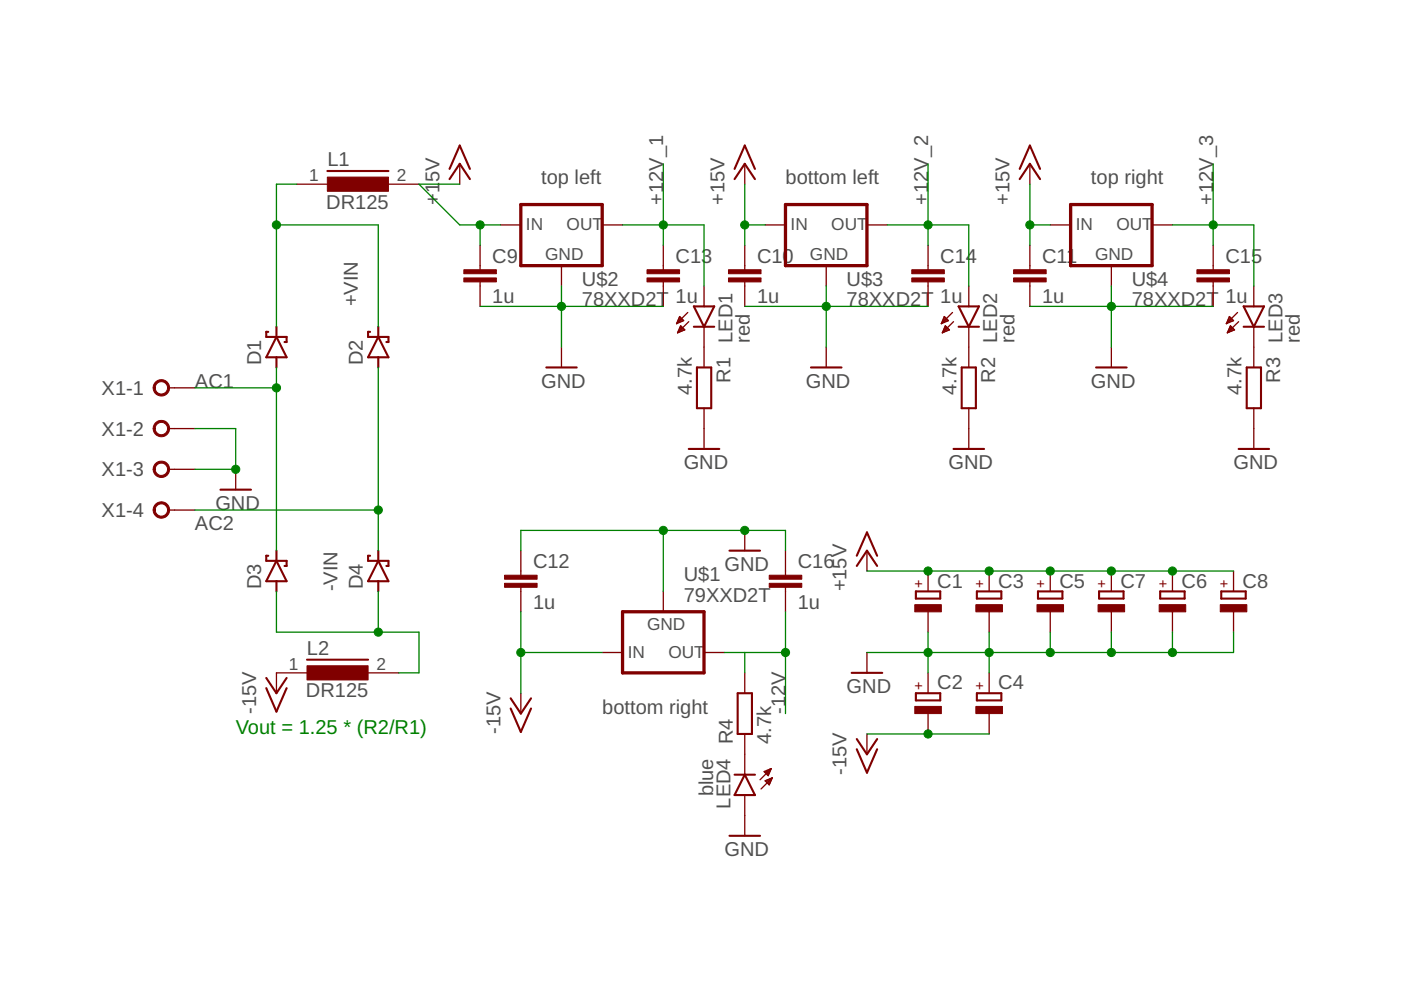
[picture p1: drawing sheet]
<svg xmlns="http://www.w3.org/2000/svg" width="297mm" height="210mm" viewBox="0 0 297 210" stroke-linecap="round" stroke-linejoin="round" font-family="sans-serif">
<g fill="none" stroke="#800000" stroke-width=".44">
<path d="M69.4 36.3h13M95.3 38l2.2-3.3 2.1 3.3M95.3 35.8l2.2-4.9 2.1 4.9M155.7 38l2.2-3.3 2.2 3.3M155.7 35.8l2.2-4.9 2.2 4.9M216.2 38l2.2-3.3 2.1 3.3M216.2 35.8l2.2-4.9 2.1 4.9M56.9 70.4h-.4v1h4.3v1.1h-.5M58.6 71.4l2.2 4.4h-4.3zM58.6 69.3v2.1M58.6 75.8v2.1M78.5 70.4h-.5v1h4.4v1.1h-.5"/>
<path d="M80.2 71.4l2.2 4.4h-4.4zM80.2 69.3v2.1M80.2 75.8v2.1M115.8 77.9h6.5M147.1 65h4.3l-2.1 4.3zM147.1 69.3h4.3M147.8 77.9h3v8.7h-3zM171.9 77.9h6.5M203.2 69.3h4.4M203.2 65h4.4l-2.2 4.3zM203.9 77.9h3v8.7h-3zM232.4 77.9h6.5"/>
<path d="M263.7 69.3h4.3M263.7 65h4.3l-2.2 4.3zM264.3 77.9h3.1v8.7h-3.1zM146 95.2h6.5M202.2 95.2h6.4M262.6 95.2h6.5M46.7 103.8h6.5M56.9 117.8h-.4v1.1h4.3v1.1h-.5M58.6 116.8v2.1M58.6 118.9l2.2 4.3h-4.3zM78.5 117.8h-.5v1.1h4.4v1.1h-.5M80.2 116.8v2.1"/>
<path d="M80.2 118.9l2.2 4.3h-4.4zM154.7 116.8h6.4M181.7 120l2.1-3.2 2.2 3.2M181.7 117.8l2.1-4.9 2.2 4.9M58.6 123.2v2.2M65.1 139.9h12.9M80.2 123.2v2.2M194.2 125.4h5.1v1.5h-5.1zM207.1 125.4h5.2v1.5h-5.2zM220.1 125.4h5.2v1.5h-5.2zM233 125.4h5.2v1.5h-5.2zM246 125.4h5.2v1.5h-5.2z"/>
<path d="M258.9 125.4h5.2v1.5h-5.2zM56.5 143.7l2.1 3.3 2.2-3.3M56.5 145.9l2.1 5 2.2-5M108.3 148.1l2.1 3.2 2.2-3.2M108.3 150.2l2.1 5 2.2-5M156.4 147h3v8.6h-3zM180.6 142.7h6.4M181.7 156.7l2.1 3.2 2.2-3.2M181.7 158.9l2.1 4.9 2.2-4.9M194.2 147h5.1v1.5h-5.1zM207.1 147h5.2v1.5h-5.2zM154.7 177.2h6.4"/>
<path d="M155.7 164.3h4.4M157.9 164.3l2.2 4.3h-4.4z"/>
</g>
<g fill="none" stroke="#800000" stroke-width=".28">
<path d="M62.9 39.1h8.7M80.2 39.1h8.6M97.5 34.7v4.4M157.9 34.7v4.4M218.4 34.7v4.4M101.8 52v5.2M101.8 59.8v5.2M106.1 47.7h4.3M119 56.3v4.3M127.7 47.7h4.3M140.6 52v5.2M140.6 59.8v5.2"/>
<path d="M157.9 52v5.2M157.9 59.8v5.2M162.2 47.7h4.3M175.2 56.3v4.3M183.8 47.7h4.3M196.8 52v5.2M196.8 59.8v5.2M218.4 52v5.2M218.4 59.8v5.2M222.7 47.7h4.3M235.6 56.3v4.3M244.3 47.7h4.3"/>
<path d="M257.2 52v5.2M257.2 59.8v5.2M119 73.6v4.3M143.5 68.6h.1M143.6 68.3h.5M143.7 68.1h1M143.7 70.4h.4M143.8 67.9h1.1M143.8 70.2h.8M143.9 67.7h.7M143.9 69.9h1.3M144 67.4h.4"/>
<path d="M144 69.7h.9M144.1 67.2h.1M144.1 67.1l.8 .9-1.5 .6zM144.1 69.5h.6M144.2 69.3h.3M145.2 69.9l-.9-.8-.6 1.5M145.2 69.9l-1.5 .7M145.8 66.3l-2.4 2.3M146 68.2l-2.3 2.4M149.3 60.6v4.4M149.3 69.3v8.6M175.2 73.6v4.3"/>
<path d="M199.6 68.6h.1M199.7 68.3h.5M199.8 68.1h1M199.9 70.4h.3M199.9 67.9h1.1M200 70.2h.7M200 67.7h.8M200.1 69.9h1.2M200.1 67.4h.4M200.2 69.7h.9M200.2 67.2h.1M200.2 67.1l.9 .9-1.5 .6z"/>
<path d="M200.3 69.5h.6M200.4 69.3h.2M200.4 69.1l.9 .8-1.5 .7zM202 66.3l-2.4 2.3M202.2 68.2l-2.4 2.4M205.4 60.6v4.4M205.4 69.3v8.6M235.6 73.6v4.3M260 68.6h.2M260.1 68.3h.6M260.2 68.1h1M260.3 70.4h.4"/>
<path d="M260.3 67.9h1.1M260.4 70.2h.8M260.4 67.7h.8M260.5 69.9h1.2M260.5 67.4h.5M260.6 69.7h.9M260.6 67.2h.2M260.7 67.1l.8 .9-1.5 .6zM260.7 69.5h.6M260.8 69.3h.3M261.7 69.9l-.8-.8-.7 1.5M261.7 69.9l-1.5 .7"/>
<path d="M262.4 66.3l-2.4 2.3M262.6 68.2l-2.4 2.4M265.8 60.6v4.4M265.8 69.3v8.6M35.7 82.2h5.6M35.7 90.9h5.6M35.7 99.5h5.6M50 99.5v4.3M149.3 86.6v8.6M205.4 86.6v8.6M265.8 86.6v8.6M35.7 108.1h5.6"/>
<path d="M110.4 116.8v5.1M157.9 112.5v4.3M166.5 116.8v5.1M183.8 116.8v4.3M110.4 124.5v5.2M127.7 138.3h4.3M140.6 125.4v4.3M149.3 138.3h4.3M166.5 124.5v5.2M183.8 138.3v4.4M196.8 121.1v4.3M196.8 129.7v4.3"/>
<path d="M209.7 121.1v4.3M209.7 129.7v4.3M222.7 121.1v4.3M222.7 129.7v4.3M235.6 121.1v4.3M235.6 129.7v4.3M248.6 121.1v4.3M248.6 129.7v4.3M261.5 121.1v4.3M261.5 129.7v4.3M67.2 142.7h-8.6v4.3M75.9 142.7h8.6"/>
<path d="M110.4 147v4.3M157.9 142.7v4.3M157.9 155.6v8.7M183.8 155.6v4.3M196.8 142.7v4.3M196.8 151.3v4.3M209.7 142.7v4.3M209.7 151.3v4.3M157.9 168.6v8.6M162 163.6l1.5-.6-.6 1.5zM162.1 163.6h1.2M162.2 163.8h1"/>
<path d="M162.2 165.5l1.5-.6-.6 1.5zM162.3 165.6h1.1M162.4 164h.7M162.5 165.8h.8M162.6 165.4h.9M162.6 163.3h.8M162.7 164.3h.3M162.8 166.1h.4M163 166.3h.1M163.1 165.2h.5M163.2 163.1h.2M163.5 163l-2.4 2.3"/>
<path d="M163.7 164.9h.1M163.7 164.9l-2.3 2.4"/>
</g>
<g fill="#800000" stroke="#800000" stroke-width=".21">
<path d="M32.9 81.1a1.75 1.75 0 0 1 2.8 .2 1.75 1.75 0 0 1-1 2.6 1.75 1.75 0 0 1-2.2-1.7h.4a1.31 1.31 0 0 1 1.9-1.1 1.31 1.31 0 0 1 .2 2.2 1.31 1.31 0 0 1-2.1-.8v-.3h-.4z" fill-rule="evenodd"/>
<path d="M32.9 89.7a1.75 1.75 0 0 1 2.8 .2 1.75 1.75 0 0 1-1 2.6 1.75 1.75 0 0 1-2.2-1.6h.4a1.31 1.31 0 0 1 1.9-1.1 1.31 1.31 0 0 1 .2 2.2 1.31 1.31 0 0 1-2.1-.8v-.3h-.4z" fill-rule="evenodd"/>
<path d="M32.9 98.4a1.75 1.75 0 0 1 2.8 .1 1.75 1.75 0 0 1-1 2.7 1.75 1.75 0 0 1-2.2-1.7h.4a1.31 1.31 0 0 1 1.9-1.1 1.31 1.31 0 0 1 .2 2.2 1.31 1.31 0 0 1-2.1-.8v-.3h-.4z" fill-rule="evenodd"/>
<path d="M32.9 107a1.75 1.75 0 0 1 2.8 .2 1.75 1.75 0 0 1-1 2.6 1.75 1.75 0 0 1-2.2-1.7h.4a1.31 1.31 0 0 1 1.9-1.1 1.31 1.31 0 0 1 .2 2.3 1.31 1.31 0 0 1-2.1-.9v-.3h-.4z" fill-rule="evenodd"/>
</g>
<g fill="#800000" stroke="#800000" stroke-width=".21">
<path d="M194 128.2h5.6v1.5h-5.6z"/>
<path d="M194 149.8h5.6v1.5h-5.6z"/>
<path d="M206.9 128.2h5.6v1.5h-5.6z"/>
<path d="M206.9 149.8h5.6v1.5h-5.6z"/>
<path d="M219.9 128.2h5.6v1.5h-5.6z"/>
<path d="M245.8 128.2h5.6v1.5h-5.6z"/>
<path d="M232.8 128.2h5.6v1.5h-5.6z"/>
<path d="M258.7 128.2h5.7v1.5h-5.7z"/>
<path d="M69.4 37.5h13v3.1h-13z"/>
<path d="M65.1 141.2h12.9v3h-12.9z"/>
<path d="M98.3 58.9h6.9v.9h-6.9z"/>
<path d="M98.3 57.2h6.9v.8h-6.9z"/>
<path d="M154.5 58.9h6.9v.9h-6.9z"/>
<path d="M154.5 57.2h6.9v.8h-6.9z"/>
<path d="M214.9 58.9h6.9v.9h-6.9z"/>
<path d="M214.9 57.2h6.9v.8h-6.9z"/>
<path d="M107 123.7h6.9v.8h-6.9z"/>
<path d="M107 122h6.9v.8h-6.9z"/>
<path d="M137.2 58.9h6.9v.9h-6.9z"/>
<path d="M137.2 57.2h6.9v.8h-6.9z"/>
<path d="M193.3 58.9h6.9v.9h-6.9z"/>
<path d="M193.3 57.2h6.9v.8h-6.9z"/>
<path d="M253.8 58.9h6.9v.9h-6.9z"/>
<path d="M253.8 57.2h6.9v.8h-6.9z"/>
<path d="M163.1 123.7h6.9v.8h-6.9z"/>
<path d="M163.1 122h6.9v.8h-6.9z"/>
</g>
<path d="M110.4 43.4h17.3v12.9h-17.3zM166.5 43.4h17.3v12.9h-17.3zM227 43.4h17.3v12.9h-17.3zM132 129.7h17.3v13h-17.3z" fill="none" stroke="#800000" stroke-width=".7"/>
<g fill="none" stroke="#008000" stroke-width=".28">
<path d="M62.9 39.1h-4.3v30.2M97.5 39.1h-8.7l8.7 8.6h8.6M140.6 34.7v17.3M157.9 39.1v12.9M196.8 34.7v17.3M218.4 39.1v12.9M257.2 34.7v17.3M58.6 47.7h21.6v21.6M101.8 47.7v4.3M132 47.7h17.3v12.9M157.9 47.7h4.3M188.1 47.7h17.3v12.9"/>
<path d="M218.4 47.7h4.3M248.6 47.7h17.2v12.9M58.6 77.9v38.9M80.2 77.9v38.9M101.8 65h38.8M119 60.6v13M157.9 65h38.9M175.2 60.6v13M218.4 65h38.8M235.6 60.6v13M41.3 90.9h8.7v8.6h-8.7M41.3 82.2h17.3"/>
<path d="M41.3 108.1h38.9M110.4 116.8v-4.3h56.1v4.3M140.6 112.5v12.9M58.6 125.4v8.6h30.2v8.7h-4.3M80.2 125.4v8.6M110.4 138.3h17.3M110.4 129.7v17.3M153.6 138.3h12.9M157.9 138.3v4.4M166.5 129.7v21.6M183.8 121.1h77.7M196.8 134v8.7"/>
<path d="M209.7 134v8.7M222.7 134v4.3M235.6 134v4.3M248.6 134v4.3M261.5 134v4.3h-77.7M183.8 155.6h25.9"/>
</g>
<g fill="#008000" stroke="#008000" stroke-width=".21">
<circle cx="140.6" cy="47.7" r=".87"/>
<circle cx="50" cy="99.5" r=".87"/>
<circle cx="222.7" cy="138.3" r=".87"/>
<circle cx="209.7" cy="138.3" r=".87"/>
<circle cx="196.8" cy="138.3" r=".87"/>
<circle cx="235.6" cy="138.3" r=".87"/>
<circle cx="248.6" cy="138.3" r=".87"/>
<circle cx="119" cy="65" r=".87"/>
<circle cx="175.2" cy="65" r=".87"/>
<circle cx="235.6" cy="65" r=".87"/>
<circle cx="101.8" cy="47.7" r=".87"/>
<circle cx="157.9" cy="47.7" r=".87"/>
<circle cx="218.4" cy="47.7" r=".87"/>
<circle cx="196.8" cy="121.1" r=".87"/>
<circle cx="209.7" cy="121.1" r=".87"/>
<circle cx="222.7" cy="121.1" r=".87"/>
<circle cx="235.6" cy="121.1" r=".87"/>
<circle cx="248.6" cy="121.1" r=".87"/>
<circle cx="110.4" cy="138.3" r=".87"/>
<circle cx="196.8" cy="155.6" r=".87"/>
<circle cx="166.5" cy="138.3" r=".87"/>
<circle cx="140.6" cy="112.5" r=".87"/>
<circle cx="157.9" cy="112.5" r=".87"/>
<circle cx="196.8" cy="47.7" r=".87"/>
<circle cx="257.2" cy="47.7" r=".87"/>
<circle cx="58.6" cy="82.2" r=".87"/>
<circle cx="80.2" cy="108.1" r=".87"/>
<circle cx="58.6" cy="47.7" r=".87"/>
<circle cx="80.2" cy="134" r=".87"/>
</g>
<g font-size="4.3" fill="#505050">
<text x="69.4" y="35.2">L1</text>
<text x="93.1" y="38.5" transform="rotate(-90 93.1 38.5)">5V</text>
<text x="114.7" y="39.1">top left</text>
<text x="166.5" y="39.1">bottom left</text>
<text x="231.3" y="39.1">top right</text>
<text x="69.2" y="44.2">DR125</text>
<text x="93.1" y="43.4" transform="rotate(-90 93.1 43.4)">+1</text>
<text x="140.6" y="43.4" transform="rotate(-90 140.6 43.4)">+12V_1</text>
<text x="153.6" y="43.4" transform="rotate(-90 153.6 43.4)">+15V</text>
<text x="196.8" y="43.4" transform="rotate(-90 196.8 43.4)">+12V_2</text>
<text x="214" y="43.4" transform="rotate(-90 214 43.4)">+15V</text>
<text x="257.2" y="43.4" transform="rotate(-90 257.2 43.4)">+12V_3</text>
<text x="104.4" y="55.7">C9</text>
<text x="143.2" y="55.7">C13</text>
<text x="160.5" y="55.7">C10</text>
<text x="199.4" y="55.7">C14</text>
<text x="220.9" y="55.7">C11</text>
<text x="259.8" y="55.7">C15</text>
<text x="75.9" y="65" transform="rotate(-90 75.9 65)">+VIN</text>
<text x="104.4" y="64.3">1u</text>
<text x="123.4" y="65">78XXD2T</text>
<text x="123.4" y="60.6">U$2</text>
<text x="143.2" y="64.3">1u</text>
<text x="160.5" y="64.3">1u</text>
<text x="179.5" y="65">78XXD2T</text>
<text x="179.5" y="60.6">U$3</text>
<text x="199.4" y="64.3">1u</text>
<text x="220.9" y="64.3">1u</text>
<text x="239.9" y="65">78XXD2T</text>
<text x="239.9" y="60.6">U$4</text>
<text x="259.8" y="64.3">1u</text>
<text x="55.4" y="77.5" transform="rotate(-90 55.4 77.5)">D1</text>
<text x="77" y="77.5" transform="rotate(-90 77 77.5)">D2</text>
<text x="155.3" y="72.7" transform="rotate(-90 155.3 72.7)">LED1</text>
<text x="159" y="72.7" transform="rotate(-90 159 72.7)">red</text>
<text x="211.4" y="72.7" transform="rotate(-90 211.4 72.7)">LED2</text>
<text x="215.1" y="72.7" transform="rotate(-90 215.1 72.7)">red</text>
<text x="271.9" y="72.7" transform="rotate(-90 271.9 72.7)">LED3</text>
<text x="275.6" y="72.7" transform="rotate(-90 275.6 72.7)">red</text>
<text x="21.5" y="83.7">X1-1</text>
<text x="41.3" y="82.2">AC1</text>
<text x="114.7" y="82.2">GND</text>
<text x="146.7" y="83.8" transform="rotate(-90 146.7 83.8)">4.7k</text>
<text x="154.8" y="81.2" transform="rotate(-90 154.8 81.2)">R1</text>
<text x="170.9" y="82.2">GND</text>
<text x="202.8" y="83.8" transform="rotate(-90 202.8 83.8)">4.7k</text>
<text x="211" y="81.2" transform="rotate(-90 211 81.2)">R2</text>
<text x="231.3" y="82.2">GND</text>
<text x="263.3" y="83.8" transform="rotate(-90 263.3 83.8)">4.7k</text>
<text x="271.4" y="81.2" transform="rotate(-90 271.4 81.2)">R3</text>
<text x="21.5" y="92.4">X1-2</text>
<text x="21.5" y="101">X1-3</text>
<text x="145" y="99.5">GND</text>
<text x="201.1" y="99.5">GND</text>
<text x="261.5" y="99.5">GND</text>
<text x="21.5" y="109.6">X1-4</text>
<text x="41.3" y="112.4">AC2</text>
<text x="45.7" y="108.1">GND</text>
<text x="55.4" y="125" transform="rotate(-90 55.4 125)">D3</text>
<text x="71.6" y="125.4" transform="rotate(-90 71.6 125.4)">-VIN</text>
<text x="77" y="125" transform="rotate(-90 77 125)">D4</text>
<text x="113" y="120.4">C12</text>
<text x="145" y="123.2">U$1</text>
<text x="153.6" y="121.1">GND</text>
<text x="169.1" y="120.4">C16</text>
<text x="179.5" y="125.4" transform="rotate(-90 179.5 125.4)">+15V</text>
<text x="198.7" y="124.6">C1</text>
<text x="211.7" y="124.6">C3</text>
<text x="224.6" y="124.6">C5</text>
<text x="237.6" y="124.6">C7</text>
<text x="250.5" y="124.6">C6</text>
<text x="263.5" y="124.6">C8</text>
<text x="113" y="129.1">1u</text>
<text x="145" y="127.6">79XXD2T</text>
<text x="169.1" y="129.1">1u</text>
<text x="65.1" y="138.8">L2</text>
<text x="64.9" y="147.8">DR125</text>
<text x="179.5" y="147">GND</text>
<text x="198.7" y="146.2">C2</text>
<text x="211.7" y="146.2">C4</text>
<text x="54.3" y="151.3" transform="rotate(-90 54.3 151.3)">-15V</text>
<text x="106.1" y="155.6" transform="rotate(-90 106.1 155.6)">-15V</text>
<text x="127.7" y="151.3">bottom right</text>
<text x="166.5" y="151.3" transform="rotate(-90 166.5 151.3)">-12V</text>
<text x="155.4" y="157.8" transform="rotate(-90 155.4 157.8)">R4</text>
<text x="163.5" y="157.8" transform="rotate(-90 163.5 157.8)">4.7k</text>
<text x="179.5" y="164.3" transform="rotate(-90 179.5 164.3)">-15V</text>
<text x="151.2" y="168.8" transform="rotate(-90 151.2 168.8)">blue</text>
<text x="154.9" y="171.4" transform="rotate(-90 154.9 171.4)">LED4</text>
<text x="153.6" y="181.5">GND</text>
</g>
<text font-size="4.3" fill="#008000" x="50" y="155.6">Vout = 1.25 * (R2/R1)</text>
<g font-size="3.7" fill="#505050">
<text x="65.6" y="38.5">1</text>
<text x="84.2" y="38.5">2</text>
<text x="111.5" y="48.8">IN</text>
<text x="120.1" y="48.8">OUT</text>
<text x="167.6" y="48.8">IN</text>
<text x="176.3" y="48.8">OUT</text>
<text x="228.1" y="48.8">IN</text>
<text x="236.7" y="48.8">OUT</text>
<text x="115.6" y="55">GND</text>
<text x="171.7" y="55">GND</text>
<text x="232.2" y="55">GND</text>
<text x="137.2" y="133.6">GND</text>
<text x="61.2" y="142.1">1</text>
<text x="79.9" y="142.1">2</text>
<text x="133.1" y="139.4">IN</text>
<text x="141.7" y="139.4">OUT</text>
</g>
<g font-size="3" fill="#800000">
<text x="195.8" y="124.7" transform="rotate(-90 195.8 124.7)">+</text>
<text x="208.7" y="124.7" transform="rotate(-90 208.7 124.7)">+</text>
<text x="221.7" y="124.7" transform="rotate(-90 221.7 124.7)">+</text>
<text x="234.6" y="124.7" transform="rotate(-90 234.6 124.7)">+</text>
<text x="247.6" y="124.7" transform="rotate(-90 247.6 124.7)">+</text>
<text x="260.5" y="124.7" transform="rotate(-90 260.5 124.7)">+</text>
<text x="195.8" y="146.3" transform="rotate(-90 195.8 146.3)">+</text>
<text x="208.7" y="146.3" transform="rotate(-90 208.7 146.3)">+</text>
</g>
</svg>
